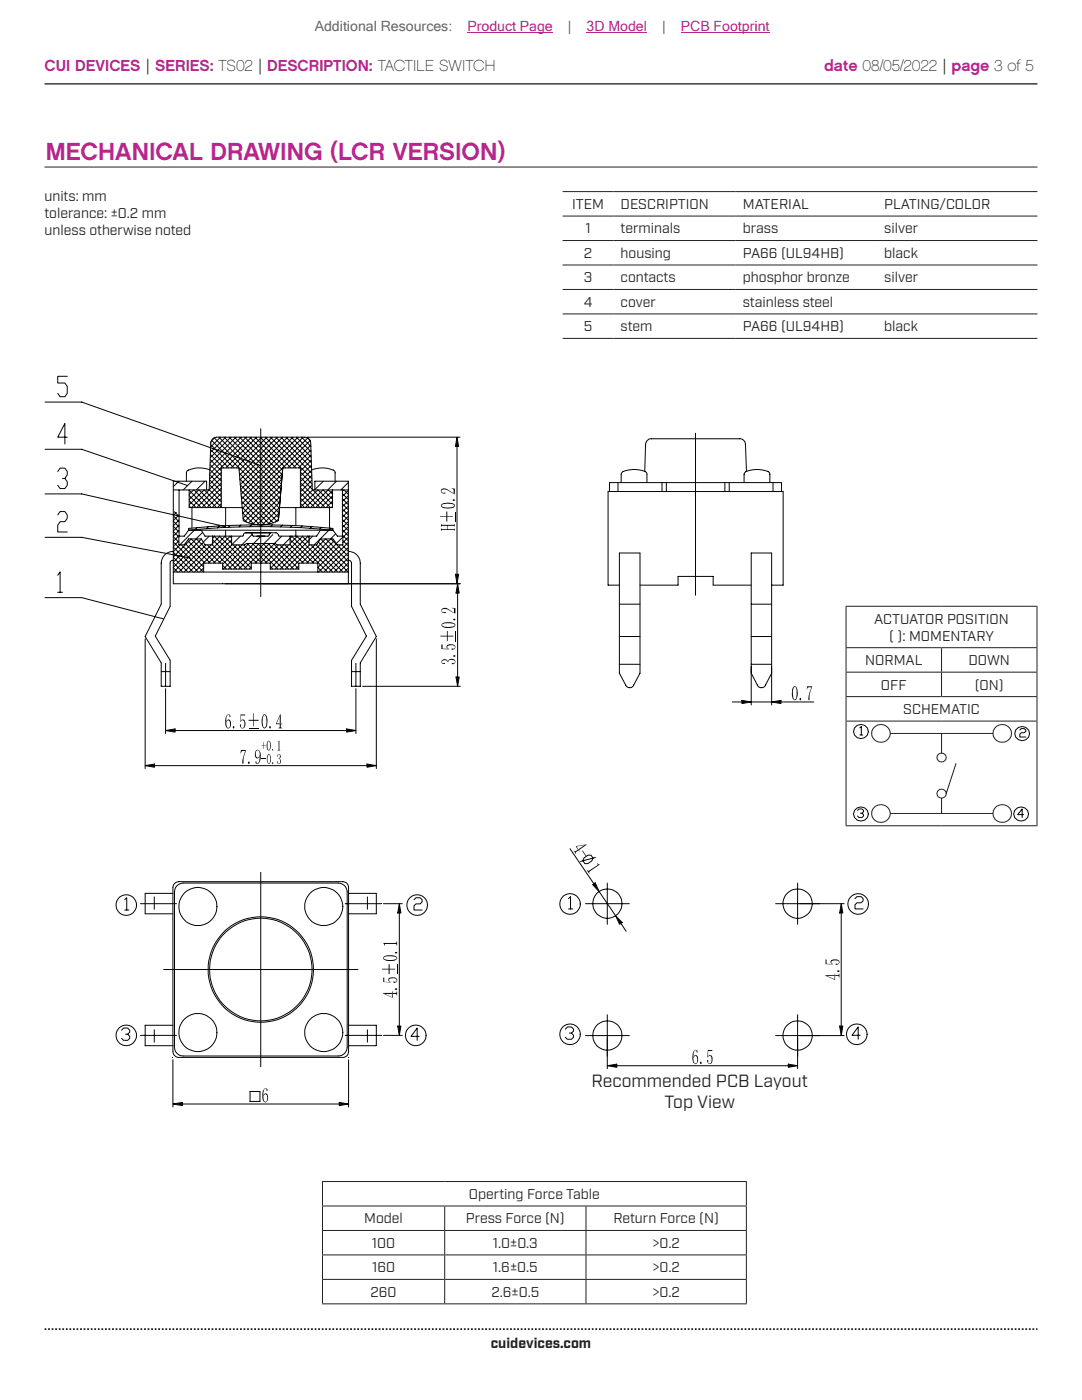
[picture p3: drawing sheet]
<svg xmlns="http://www.w3.org/2000/svg" width="216mm" height="279mm" viewBox="0 0 216 279" stroke-linecap="round" stroke-linejoin="round" font-family="sans-serif">
<path d="M8.9 16.7h198.1" fill="none" stroke="#231f20" stroke-width=".26"/>
<path d="M8.9 265.3h198.1" fill="none" stroke="#231f20" stroke-width=".35" stroke-dasharray=".4 .4 .4 .4 .4 .4" stroke-dashoffset=".7" stroke-linecap="butt"/>
<path d="M28 180.3h7.2M29 182.4h5.5M34.5 211.5v9.4M35.7 211h32.7M69.6 211.5v9.4M36.4 220.3h31.3" fill="none" stroke="#040503" stroke-width=".2"/>
<path d="M34.5 220.3l1.9-.3v.6z" fill="#040503"/>
<path d="M34.5 220.3l1.9-.3v.6z" fill="none" stroke="#040503" stroke-width=".2"/>
<path d="M67.7 220l1.9 .3-1.9 .3z" fill="#040503"/>
<path d="M67.7 220l1.9 .3-1.9 .3z" fill="none" stroke="#040503" stroke-width=".2"/>
<g fill="#040503">
<path d="M52.7 218.3h.3l-.3 .2a1.03 1.03 0 0 0 .3 1.4h-.3l-.3-.6-.1-.6z" fill-rule="evenodd"/>
<path d="M52.7 218.3l.3-.1a1.05 1.05 0 0 1 .1 1.8l-.4-.1h.3a.9 .9 0 0 0 .3-.9 .9 .9 0 0 0-.6-.7z" fill-rule="evenodd"/>
<path d="M52.7 217.3l.3-.1a.78 .78 0 0 0-.5 1v.4l-.2 .1 .2-1.1z" fill-rule="evenodd"/>
<path d="M53 217.2l.3 .1 .1 .4h-.2z" fill-rule="evenodd"/>
</g>
<path d="M128.7 94.1l.1-5.4 .3-.7 .6-.4h18.4l.5 .6 .1 .5 .2 5.4M129.1 94.7v1.6M138.8 86.5v32.3M156.3 98.1v18.7h-2.3M154 110.4v24l-1.3 2.3a.89 .89 0 0 1-.8 .5 .89 .89 0 0 1-.8-.5l-1.2-2.3M29 178.3v4.1M30.8 179v2.5M34.5 177.1v32.8M69.6 177.1v32.8M73.3 179v2.5M75.1 178.3v4.1" fill="none" stroke="#040503" stroke-width=".2"/>
<path d="M154 110.4h-4.1v30.3M149.9 120.6h4.1M149.9 127h4.1M149.9 132.6h4.1M154 133v7.7M146.1 140.1h1.9M149.9 140.1h4.1M155.8 140.1h6.6" fill="none" stroke="#040503" stroke-width=".2"/>
<path d="M148 139.8l1.9 .3-1.9 .3z" fill="#040503"/>
<path d="M148 139.8l1.9 .3-1.9 .3z" fill="none" stroke="#040503" stroke-width=".2"/>
<path d="M154 140.1l1.8-.3v.6z" fill="#040503"/>
<path d="M154 140.1l1.8-.3v.6z" fill="none" stroke="#040503" stroke-width=".2"/>
<g fill="#040503">
<path d="M158.6 137h.2a2.65 2.65 0 0 1 0 2.7l-.2 .1-.2-.1a.56 .56 0 0 0 .5-.7v-1.5z" fill-rule="evenodd"/>
<path d="M158.4 137h.4a1.05 1.05 0 0 0-.6 1.4l.1 .9 .3 .3-.2 .1a2.65 2.65 0 0 1 0-2.7z" fill-rule="evenodd"/>
<path d="M159.6 139.3h.2l.1 .2-.2 .3-.2-.3z" fill-rule="evenodd"/>
<path d="M161.9 137.2l.1-.1-.4 1.4-.1 1.2-.1 .1a3.8 3.8 0 0 1 .5-2.6z" fill-rule="evenodd"/>
<path d="M161.1 137h.9v.1l-.7 .1-.3 .4z" fill-rule="evenodd"/>
</g>
<path d="M121.2 207.1v6.2M123.1 212.7h34.2M159.2 207.1v6.2" fill="none" stroke="#040503" stroke-width=".2"/>
<path d="M121.2 212.7l1.9-.3v.6z" fill="#040503"/>
<path d="M121.2 212.7l1.9-.3v.6z" fill="none" stroke="#040503" stroke-width=".2"/>
<path d="M157.3 212.4l1.9 .3-1.9 .3z" fill="#040503"/>
<path d="M157.3 212.4l1.9 .3-1.9 .3z" fill="none" stroke="#040503" stroke-width=".2"/>
<g fill="#040503">
<path d="M138.1 211.1l.4-.4h.3l-.3 .1a1.03 1.03 0 0 0 .3 1.5 .74 .74 0 0 1-.7-1z" fill-rule="evenodd"/>
<path d="M138.5 210.6h.3a1.08 1.08 0 0 1 0 1.8l-.3-.1h.3a.94 .94 0 0 0-.3-1.7z" fill-rule="evenodd"/>
<path d="M138.5 209.6h.3a.8 .8 0 0 0-.4 .9l-.1 .5-.2 .1 .1-.9z" fill-rule="evenodd"/>
<path d="M138.8 209.5l.3 .1 .1 .3-.1 .2-.1-.5z" fill-rule="evenodd"/>
<path d="M139.7 211.9h.3l-.2 .5-.1-.3z" fill-rule="evenodd"/>
<path d="M141.1 211.6h.2v.4l.3 .3-.3-.1z" fill-rule="evenodd"/>
<path d="M141.7 210.7l.2-.1a1.39 1.39 0 0 1 0 1.7h-.5h.2a1.05 1.05 0 0 0 .1-1.6z" fill-rule="evenodd"/>
<path d="M141.5 210.6h.4l-.5 .1-.2 .3z" fill-rule="evenodd"/>
<path d="M141.2 209.6h.9v.2h-.8l-.1 1.2z" fill-rule="evenodd"/>
</g>
<g fill="none" stroke="#040503" stroke-width=".2">
<path d="M113.7 169.4l4.8 7M121.2 176.2v8.3M116.8 180.3h8.8M123.9 184.3l1 1.6M116.8 206.7h8.8M121.2 202.5v8.3"/>
<circle cx="121.2" cy="180.3" r="2.91"/>
<circle cx="121.2" cy="206.7" r="2.91"/>
</g>
<g fill="#040503">
<path d="M115 168.9l2.1-.3-2.1 .3 .7 1-.1 .1-.2-.3-.4 .3-.1 .4-.4-.6 .2 .1 .6-.4-.4-.6z" fill-rule="evenodd"/>
<path d="M115 168.9l.4 .6 1.2-.8 .5-.1-1.6 1.1z" fill-rule="evenodd"/>
<path d="M116.2 169.8l.1-.1 .7 1.1h-.1z" fill-rule="evenodd"/>
</g>
<path d="M116.5 171.2l.8-.5h.6l.4 .5-.2 .6-.8 .6h-.6l-.4-.6zM118.8 171.1l-3 .8" fill="none" stroke="#040503" stroke-width=".2"/>
<path d="M117.1 173.7l.3 .1 1.8-1.1-.1-.4 .6 .2-2 1.4-.1 .5z" fill-rule="evenodd" fill="#040503"/>
<path d="M119.6 177.9l3.2 4.9" fill="none" stroke="#040503" stroke-width=".2"/>
<path d="M122.8 182.8l1.3 1.3-.5 .4z" fill="#040503"/>
<path d="M122.8 182.8l1.3 1.3-.5 .4z" fill="none" stroke="#040503" stroke-width=".2"/>
<path d="M118.2 176.5l.6-.3 .8 1.7z" fill="#040503"/>
<g fill="none" stroke="#040503" stroke-width=".2">
<path d="M118.2 176.5l.6-.3 .8 1.7zM159.6 180.3h8.8M167.9 182.2v22.6M159.2 202.5v8.3M159.6 206.7h8.8"/>
<circle cx="159.2" cy="206.6" r="2.92"/>
</g>
<path d="M167.9 180.3l.3 1.9h-.7z" fill="#040503"/>
<path d="M167.9 180.3l.3 1.9h-.7z" fill="none" stroke="#040503" stroke-width=".2"/>
<path d="M167.5 204.8h.7l-.3 1.9z" fill="#040503"/>
<path d="M167.5 204.8h.7l-.3 1.9z" fill="none" stroke="#040503" stroke-width=".2"/>
<g fill="#040503">
<path d="M164.7 194.6l1.9 .8v-1.1v.3h.7l.2-.3v.8h-.1l-.1-.3h-.7v.7l-1.9-.8z" fill-rule="evenodd"/>
<path d="M164.7 194.6h1.9v.8v-.6h-1.5z" fill-rule="evenodd"/>
<path d="M167.1 193.7l.4 .1-.2 .2-.3-.2z" fill-rule="evenodd"/>
<path d="M166.7 192.3l.5 .1 .2-.4v.3l-.4 .2h-.3z" fill-rule="evenodd"/>
<path d="M165.8 191.7l.5-.2a.98 .98 0 0 1 1.2 .5l-.1 .3v-.3a1.05 1.05 0 0 0-1.5 0z" fill-rule="evenodd"/>
<path d="M165.8 191.7l.1 .5 .3 .3-.4-.3z" fill-rule="evenodd"/>
<path d="M164.7 191.5h.2v.8l1.3 .2-1.5-.1z" fill-rule="evenodd"/>
</g>
<g fill="none" stroke="#040503" stroke-width=".2">
<path d="M121.3 98.1v18.7h2.3M123.9 94.7v1.6M123.6 110.4h4.1M123.6 132.6h4.1M123.6 127h4.1M123.6 120.6h4.1M159.2 176.2v8.3M154.8 180.3h8.7M154.8 206.7h8.7"/>
<circle cx="159.2" cy="180.3" r="2.92"/>
</g>
<g fill="none" stroke="#040503" stroke-width=".2">
<path d="M121.3 98.1h35M121.6 96.3h34.3M48.4 107l.1-.2a.47 .47 0 0 1 .5-.5h6.1l.3 .2 .3 .5M50.1 106.3l.5 .7h2.9l.5-.7M123.6 110.4v24l1.3 2.3a.86 .86 0 0 0 .7 .6 .86 .86 0 0 0 .8-.6l1.3-2.3v-24M142.3 116.8h7.6M29 127.5v25.9M32.2 120.6l-3.2 6.4 3.2 5.3M34 121l-3 6 3 4.8M75.1 127.5v25.9M30.8 152.8h42.4M24.9 179.6l.4-.4v2.4"/>
<path d="M52 174.1v38.8M82.6 179.6l.4-.4h.8l.4 .4v.4l-.4 .4h-.8l-.4 .4v.8h1.6M24.9 181.6h.8M32.6 193.5h38.8M24.3 205.6l.4-.4h.8l.4 .4v.4l-.4 .4h-.5M25.5 206.4l.4 .4v.4l-.4 .4h-.8l-.4-.4M49.9 217.8h2v2h-2zM83.6 206.8h-1.6l1.2-1.6v2.4"/>
<circle cx="25.2" cy="180.6" r="2.04"/>
<circle cx="83.2" cy="180.6" r="2.06"/>
<circle cx="25.2" cy="206.6" r="2.04"/>
<circle cx="83" cy="206.6" r="2.06"/>
</g>
<path d="M29 152.8l1.8-.3v.6z" fill="#040503"/>
<path d="M29 152.8l1.8-.3v.6z" fill="none" stroke="#040503" stroke-width=".2"/>
<path d="M73.2 152.5l1.9 .3-1.9 .3z" fill="#040503"/>
<path d="M73.2 152.5l1.9 .3-1.9 .3z" fill="none" stroke="#040503" stroke-width=".2"/>
<g fill="#040503">
<path d="M48.9 149.9l.2-.1-.4 1-.2 1.7a3.8 3.8 0 0 1 .4-2.6z" fill-rule="evenodd"/>
<path d="M48.1 149.7l1 .1-.7 .1-.3 .4z" fill-rule="evenodd"/>
<path d="M49.5 152h.3l-.1 .5-.2-.3z" fill-rule="evenodd"/>
<path d="M51 152l.4 .4h-.3z" fill-rule="evenodd"/>
<path d="M51.8 150.9h.2l-.1 .8-.2 .6-.4 .1a.88 .88 0 0 0 .5-1z" fill-rule="evenodd"/>
<path d="M51.4 149.7a.84 .84 0 0 1 .6 1.2h-.2l-.1 .4-.3-.1a.88 .88 0 0 0 0-1.5z" fill-rule="evenodd"/>
<path d="M51 149.9l.2-.2h.5h-.3a.85 .85 0 0 0-.4 .9 .85 .85 0 0 0 .7 .7l-.3 .1a.99 .99 0 0 1-.4-1.5z" fill-rule="evenodd"/>
<path d="M52.6 148.1l.1 .6h.4l-.4 .1v.7l-.1-.7h-.4l.4-.1z" fill-rule="evenodd"/>
<path d="M53.6 147.9a.67 .67 0 0 1 .4 .9l-.1 .7-.1 .3h-.3l.1-.1a1.63 1.63 0 0 0 0-1.8z" fill-rule="evenodd"/>
<path d="M53.5 147.9h.3h-.2a1.86 1.86 0 0 0 0 1.8 .64 .64 0 0 1-.4-.9z" fill-rule="evenodd"/>
<path d="M55.4 148l.3-.2v1.7l.2 .3h-.5l.2-.1v-1.6z" fill-rule="evenodd"/>
<path d="M53.7 150.6a.62 .62 0 0 1 .3 .9l-.1 .7-.2 .3-.2-.1a.84 .84 0 0 0 .4-1.2v-.3z" fill-rule="evenodd"/>
<path d="M53.5 150.5h.3a1.27 1.27 0 0 0-.3 1.6l.2 .3a.64 .64 0 0 1-.4-.9v-.6z" fill-rule="evenodd"/>
<path d="M55.6 150.5a.45 .45 0 0 1 .4 .4 .45 .45 0 0 1-.3 .5 .52 .52 0 0 1 .3 .6 .52 .52 0 0 1-.5 .4 .48 .48 0 0 0 .4-.4 .48 .48 0 0 0-.4-.5 .51 .51 0 0 0 .1-1z" fill-rule="evenodd"/>
<path d="M55.4 150.6l.3-.1h.2l-.4 .1-.1 .4z" fill-rule="evenodd"/>
</g>
<g fill="#040503">
<path d="M54.3 149.5l.2 .1-.1 .2z"/>
<path d="M52.2 151.4h.9v.1h-.9z"/>
<path d="M54.3 152.2h.2v.2h-.2z"/>
<path d="M55.3 152h.2l-.1 .2 .2 .2h-.2z"/>
</g>
<g fill="none" stroke="#040503" stroke-width=".2">
<path d="M13.4 75.1h-1.9v1.3h1.4l.5 .7v1.4l-.5 .7h-.9l-.5-.7M9 80.2h7.3l35.3 12.6M9 89.7h7.3l21.1 7.2M9 98.6h7.3l28.7 6.5M11.5 94.1l.5-.7h.9l.5 .7v.7l-.5 .7h-.4M12.9 95.5l.5 .7v.6l-.5 .7h-.9l-.5-.7M13.4 87.2h-1.9l1.4-2.7v4.1M35.7 96l-1.1 1.1M37.7 99.9l1.4 1.4M37.7 98.9l2.4 2.4M37.7 97.9l3.4 3.4M38.3 96l-1.7 1.8"/>
<path d="M38.6 97.8l-.9 .9M38.7 97.8l3.5 3.5M39.6 97.8l-1.9 1.9M39.7 97.8l3.5 3.5M40.7 97.8l-3 2.9M40.8 97.8l3.4 3.4M40.9 96l-1.7 1.8M41.7 97.8l-3.5 3.5M41.8 96.7l2.4 2.4M41.8 95.8l2.4 2.3M41.9 94.7l2.3 2.4M41.9 93.8a5.3 5.3 0 0 0-4.6 .2l-.1 2"/>
<path d="M41.9 93.7l2.3 2.3M41.9 92.8l2.3 2.2M42 91.8l2.2 2.1M42 90.7l2.6 2.7M42 89.7l3.7 3.7M42.1 88.8l4.6 4.6M42.2 87.9l13.5 13.5M42.7 87.4l13.1 13.1M42.9 87.3l-.8 .8M43.2 87.2h17.7M43.7 87.2l12.2 12.3M44 87.2l-1.9 2"/>
<path d="M44.2 97.4l-3.9 3.9M44.2 98.5l-2.9 2.8M44.2 99.5l-1.9 1.8M44.2 95.4l-2.5 2.3 2.5 2.5M44.2 94.3l-2.4 2.4M44.2 96.4l-4.9 4.9M44.7 87.2l11.3 11.4M45 87.2l-3 3.1M45.7 87.2l10.4 10.4M46.1 87.2l-4.1 4.1M46.8 87.2l9.3 9.4M47.1 87.2l-5.2 5.2"/>
<path d="M47.8 94.5l7.9 7.9M47.8 87.2l8.4 8.5M47.8 95.6l7.8 7.7M48 97.8l6.5 6.5M48.1 87.2l-6.2 6.3M48.1 99l5.6 5.5M48.8 87.2l7.5 7.5M49.1 87.2l-7.2 7.3M49.9 87.2l6.5 6.6M50.2 87.2l-8.4 8.4M50.9 87.2l6.1 6.2M51.2 87.2l-6.1 6.2"/>
<path d="M51.9 87.2l6.1 6.2M52.2 87.2l-6.1 6.2M52.9 87.2l6.2 6.2M53.3 87.2l-6.2 6.2M54 87.2l8.2 8.3M54.3 87.2l-6.6 6.7M55 87.2l7.2 7.3M55.4 87.2l-7.6 7.6M55.9 99l-5.5 5.6M56 97.9l-6.4 6.4M56.1 87.2l6.1 6.2M56.1 96.8l-7.2 7.3"/>
<path d="M56.2 95.6l-7.7 7.8M56.3 94.5l-7.9 7.9M56.4 87.2l-8.5 8.6M57.1 87.2l5 5.1M57.4 87.2l-9.4 9.5 7.3 7.3M58.1 87.2l4 4M58.4 87.2l-10.4 10.5M59.1 87.2l3 3M59.5 87.2l-11.4 11.4M59.9 99.4l1.9 1.9M59.9 98.4l2.9 2.9M59.9 97.3l4 4"/>
<path d="M59.9 96.3l5 5M59.9 95.2l2.4 2.5M59.9 94.2l2.4 2.4M60.2 87.2l1.8 1.9M60.5 87.2l-12.3 12.4M61.3 87.4l.6 .5M61.4 87.4l-13.1 13.1M61.9 87.9l-13.6 13.6M62 89.8l-3.5 3.6M62 88.8l-4.6 4.6M62.1 90.8l-2.6 2.6M62.1 91.8l-2.2 2.2"/>
<path d="M62.2 92.8l-2.3 2.2M62.2 93.8a5.3 5.3 0 0 1 4.6 .2l.1 2M62.2 93.8l-2.3 2.3M62.2 94.8l-2.3 2.3M62.2 95.8l-2.3 2.4M62.3 96.8l-2.4 2.4M62.4 97.8l-2.5 2.4M62.4 97.8l3.6 3.5M63.4 97.8l-3.5 3.5M63.5 97.8l2.8 2.9M64.4 97.8l-3.5 3.5M64.5 97.8l1.8 1.8"/>
<path d="M64.5 96l-1.7 1.7M66.3 98.6l-.8-.8-3.5 3.5M66.3 99l-2.3 2.3M66.3 97.9l-3.3 3.4M66.3 100l-1.2 1.3M67.1 96l-1.7 1.8M68.3 99.6l1.2 1.1M68.3 98.5l1.2 1.2M68.6 97.8l-.3 .2M68.6 97.8l.9 .8M69.5 97.9l-1.2 1.1M69.5 98.9l-1.2 1.2"/>
<path d="M69.5 100l-1.2 1.1M69.5 96.3l-1.5 1.5M9 107.2h7.3l21.6 4.2M11.5 102.8l.5-.7h.9l.5 .7v.6l-.5 .7h-.9l-.5 .7v1.4h1.9M34.6 116.5h34.9M34.6 111.2l3.5-3.6 4.9 4.8M34.6 112.2l4.6-4.6 4.8 4.8M34.6 113.3l.8 .9M34.6 112.3l1.8 1.9M34.6 111.2l2.9 3M34.6 110.2l3.9 4M34.6 109.2l5 5"/>
<path d="M34.6 108.1l6 6.1M34.6 107.1l1.1 1.1M34.6 106.1l1.1 1.1M34.6 105l1.1 1.2M34.6 104l1.1 1.2M34.6 103l1.1 1.2M34.8 102.1l.9 1M35.2 102.3l-.6 .6M35.7 108l-1.1 1.1M35.7 102.7l-1.1 1.2M35.7 103.8l-1.1 1.1M35.7 104.8l-1.1 1.2"/>
<path d="M35.7 105.9l-1.1 1.1M35.7 106.9l-1.1 1.1M35.9 108.7l-1.3 1.4M36.2 108.7l4.4 4.5M37 108.5l3.9 3.9M37.4 107.9l4.5 4.5M37.6 105.5a144.1 144.1 0 0 1 28.8 0M37.7 105.8a143.4 143.4 0 0 1 28.7 0h-28.8M37.7 100.9l.4 .4M38.8 105.8l-2.9 2.9M39.3 105.3l-.4 .4M40.2 107.6l-5.6 5.6"/>
<path d="M40.4 106.2l-1.3 1.4M40.6 108.2l-5.9 6M40.6 113.3l-.8 .9M41.1 108.7l-5.4 5.5M41.4 108.7l4.8 4.9M41.5 105.1l-.3 .4M41.7 107l-1.1 1.2M42.1 108.7l-5.4 5.5M42.4 108.7l4.8 4.9M42.4 107.7l5.9 5.9M42.7 107l6.6 6.6M42.9 107l-.5 .4"/>
<path d="M43.8 105l-.4 .3M43.8 107l6.3 6.4M43.9 107l-1.8 1.7M44.2 100.5l-.8 .8M44.4 112.9l.8 .7M44.8 107l1.4 1.4M44.9 107l-7.2 7.2M45.8 107l.4 .4M45.9 104.9l-.3 .3M45.9 107l-7.1 7.2M46.2 107.8l-4.6 4.6M46.3 108.7l-3.7 3.7"/>
<path d="M46.5 108.7l3.7 3.7M47.3 108.7l-3.7 3.7M47.6 108.7l3.6 3.7M48 107l-1.8 1.7M48.1 104.8l-.4 .3M48.2 100.1l4.6 4.6M48.3 101.2l3.5 3.5M48.4 102.3l2.3 2.3M48.5 103.5l.8 .7M48.5 103.9a7.8 7.8 0 0 0 7 0M48.6 108.7l3.7 3.7M49.2 108.5h5.7"/>
<path d="M49.3 108.5l4 3.9M49.7 108.5l-5.1 5.1M50.1 113.1l-.4 .5M50.2 104.7l-.4 .4M50.3 106.7l-5.9 5.9M50.4 108.5l5.1 5.1M50.7 108.5l-5.1 5.1M51.3 107h1.6M51.4 108.5l5.1 5.1M51.7 108.5l-5.1 5.1M52.1 107l-1.5 1.5M52.3 104.7l-.4 .4"/>
<path d="M52.5 108.5l5.1 5.1M52.7 108.5l-5.1 5.1M53.5 108.5l5.1 5.1M53.8 108.5l-5.1 5.1M53.9 113.1l.5 .5M54.3 104.7l-.3 .4M54.4 106.7l-1.7 1.8M54.5 108.5l5.1 5.1M55.5 108.7l-3.6 3.7M55.6 103.6l-.6 .6M55.7 102.4l-2.2 2.2M55.7 101.3l-3.4 3.4"/>
<path d="M55.8 108.7l3.8 3.8M55.9 100.2l-4.6 4.5M56.2 107l-5.3 5.4M56.3 104.8l-.3 .3M56.9 108.7l3.6 3.7M57.6 108.7l-3.7 3.7M57.9 108.7l3.7 3.7M57.9 107.7l4.7 4.7M58.2 107l7.2 7.2M58.3 104.9l-.3 .3M58.3 107l-5.4 5.4M59.2 107l7.2 7.2"/>
<path d="M59.4 107l-1.5 1.5M59.6 112.9l-.6 .7M59.9 100.4l.9 .9M60.3 105l-.4 .3M60.3 107l1.4 1.4M60.4 107l-6.5 6.5M61.3 107l.4 .4M61.4 107l-6.5 6.6M61.7 107.8l-5.8 5.8M61.8 108.7l-4.9 4.9M62 108.7l5.4 5.5M62.2 105.1l-.3 .3"/>
<path d="M62.4 107l-.7 .7M62.8 108.7l-4.8 4.9M63.1 108.7l5.3 5.5M63.5 108.2l6 6M63.9 107.6l5.6 5.5M64.1 105.3l-.3 .3M65 107.6l-4.8 4.8M65 107.6l4.5 4.5M65.6 105.8l-2.9 2.9M66 107.6l-4.8 4.8M66 105.4l-.3 .3M66 107.6l3.5 3.4"/>
<path d="M66.3 101l-.2 .3M66.7 107.9l-4.5 4.5M67 106.5l-1 1.1M67.1 108.5l-3.8 3.9M67.9 108.7l-4.5 4.6 .9 .9M68.2 108.7l1.3 1.3M68.3 106.8l1.2 1.2M68.3 105.7l1.2 1.2M68.3 104.7l1.2 1.2M68.3 103.7l1.2 1.2M68.3 102.6l1.2 1.2M68.3 101.6l1.2 1.2"/>
<path d="M68.3 100.6l1.2 1.1M68.4 107.2l-1.3 1.3M68.4 107.9l1.1 1.1M69.5 101l-1.2 1.1M69.5 102l-1.2 1.2M69.5 103l-1.2 1.2M69.5 104.1l-1.2 1.2M69.5 105.1l-1.2 1.2M69.5 106.1l-1.1 1.2M69.5 107.2l-1.1 1.1M69.5 108.2l-5.9 6M69.5 109.3l-4.9 4.9"/>
<path d="M69.5 110.3l-3.9 3.9M69.5 111.3l-2.8 2.9M69.5 112.3l-1.8 1.9M69.5 113.4l-.8 .8M33 137.4v9M71 137.4v9M34.9 145.8h34.3M36.6 176.2a1.76 1.76 0 0 0-1.8 1.8M67.5 176.2a1.76 1.76 0 0 1 1.8 1.8M34.8 209a1.76 1.76 0 0 0 1.8 1.7M69.3 209a1.76 1.76 0 0 1-1.8 1.7"/>
<circle cx="52" cy="193.5" r="10.5"/>
</g>
<path d="M33 145.8l1.9-.3v.6z" fill="#040503"/>
<path d="M33 145.8l1.9-.3v.6z" fill="none" stroke="#040503" stroke-width=".2"/>
<path d="M69.2 145.5l1.8 .3-1.8 .3z" fill="#040503"/>
<path d="M69.2 145.5l1.8 .3-1.8 .3z" fill="none" stroke="#040503" stroke-width=".2"/>
<g fill="#040503">
<path d="M45.3 143.7h.3l-.3 .2a1.08 1.08 0 0 0 .2 1.4h-.2l-.3-.5-.1-.7z" fill-rule="evenodd"/>
<path d="M45.3 143.7l.3-.1a1.05 1.05 0 0 1 .1 1.8l-.4-.1 .5-.1 .1-.4a.77 .77 0 0 0-.6-1.1z" fill-rule="evenodd"/>
<path d="M45.3 142.7l.3-.1a.77 .77 0 0 0-.5 .9v.5l-.2 .1 .2-1.2z" fill-rule="evenodd"/>
<path d="M45.6 142.5l.3 .2 .1 .4h-.2z" fill-rule="evenodd"/>
<path d="M47.9 144.6h.2l.1 .6 .2 .1-.4-.1z" fill-rule="evenodd"/>
<path d="M48.4 143.7h.3l.1 .1a1.08 1.08 0 0 1-.4 1.6l-.2-.1h.2a.98 .98 0 0 0 0-1.6z" fill-rule="evenodd"/>
<path d="M48.2 143.6l.5 .1-.5 .1-.2 .3z" fill-rule="evenodd"/>
<path d="M48 142.6h.9v.2h-.8l-.1 1.3z" fill-rule="evenodd"/>
<path d="M50.5 142.3h.1v1.4h1v.2h-1v1.1h-.1v-1.1h-.9v-.2h.9z" fill-rule="evenodd"/>
<path d="M52.8 142.7l.2-.1a2.65 2.65 0 0 1 0 2.7l-.2 .1-.3-.1a.97 .97 0 0 0 .7-1.3l-.1-.9z" fill-rule="evenodd"/>
<path d="M52.5 142.6h.5a1.05 1.05 0 0 0-.6 1.4l.1 .9 .3 .3-.3 .1a2.65 2.65 0 0 1 0-2.7z" fill-rule="evenodd"/>
<path d="M53.8 145h.2l-.1 .4-.2-.2z" fill-rule="evenodd"/>
<path d="M55.9 142.5h.1l-.8 1.9h1.1v.1h-.3l.1 .7 .2 .2h-.8l.3-.2v-.7h-.7z" fill-rule="evenodd"/>
<path d="M56 142.5v1.9h-.8h.6v-1.5z" fill-rule="evenodd"/>
</g>
<g fill="#040503">
<path d="M46.5 145h.2l-.1 .4z"/>
<path d="M49.6 145.3h2v.2h-2z"/>
</g>
<g fill="none" stroke="#040503" stroke-width=".2">
<path d="M34.6 96h6.6v1.8M35.7 97.8v9.2M37.7 97.8v3.5h10.6M43.2 87.2l-.7 .3-.4 .6-.4 9.7h-7.1M9 119.3h7.3M11.5 114.8l.5-.7v4.1M11.5 118.2h1M34.5 110h.1M34.6 111.8l-.4 .1-.2 .5M37.6 105.8l-.8 1.2h-1.1v1.7h1.1l.8-1.1h2.6l.7 1.1h1.5v-1.7M37.6 105.8h2.6l.7 1.2h7.5M37.6 105.5v.3"/>
<path d="M44.2 101.3v-7.9h3.5l.8 10.5M44.9 116.5h47M46.2 107v1.7h2.6l.4-.2M50.1 113.6h-5.7v-1.2h-3.8v1.8M91.3 118.4v16.7M33 132.4v4.6M34 131.8v5.2h-1.8v-4.7M72.4 137h19.5"/>
</g>
<path d="M91.3 116.5l.3 1.9h-.6z" fill="#040503"/>
<path d="M91.3 116.5l.3 1.9h-.6z" fill="none" stroke="#040503" stroke-width=".2"/>
<path d="M91 135.1h.6l-.3 1.9z" fill="#040503"/>
<path d="M91 135.1h.6l-.3 1.9z" fill="none" stroke="#040503" stroke-width=".2"/>
<g fill="#040503">
<path d="M90.2 132.3l.4 .1 .2-.3v.2l-.4 .3-.2-.1z" fill-rule="evenodd"/>
<path d="M88.1 131.8a.79 .79 0 0 1 1.3 .1 .81 .81 0 0 1 .8-.4 .81 .81 0 0 1 .7 .6l-.1 .2v-.2a.71 .71 0 0 0-.7-.4 .71 .71 0 0 0-.6 .5l-.3-.3a.73 .73 0 0 0-1.1 .2z" fill-rule="evenodd"/>
<path d="M88.1 131.8l.1 .5h.6v.2l-.6-.1-.1-.3z" fill-rule="evenodd"/>
<path d="M90.5 130.8h.3v.2h-.3z" fill-rule="evenodd"/>
<path d="M90.1 129.4l.4 .1 .3-.4-.1 .4-.4 .2-.2-.1z" fill-rule="evenodd"/>
<path d="M89.3 128.7l1.1-.1a.5 .5 0 0 1 .4 .3 .5 .5 0 0 1 0 .5v-.3a1.05 1.05 0 0 0-1.5 0l-.1-.3z" fill-rule="evenodd"/>
<path d="M89.2 128.8l.1 .5 .3 .3-.5-.3z" fill-rule="evenodd"/>
<path d="M88.1 128.6h.2v.8l1.3 .2-1.5-.1z" fill-rule="evenodd"/>
</g>
<path d="M90.9 125.9v2" fill="none" stroke="#040503" stroke-width=".2"/>
<g fill="#040503">
<path d="M87.9 126.9h1.3v-1h.1v1h1.2v.1h-1.2v.9h-.1v-.9h-1.3z" fill-rule="evenodd"/>
<path d="M88.1 124.5a2.93 2.93 0 0 1 2.7 0v.5v-.3a2.49 2.49 0 0 0-2.1-.3l-.5 .3z" fill-rule="evenodd"/>
<path d="M88.1 124.5a1.03 1.03 0 0 0 1.4 .6l.9-.1 .4-.3v.3a2.64 2.64 0 0 1-2.7 0z" fill-rule="evenodd"/>
<path d="M90.5 123.5h.3v.2h-.3z" fill-rule="evenodd"/>
<path d="M90.2 121.3l.7 .1v1h-.3l-.1-1z" fill-rule="evenodd"/>
<path d="M88.1 121.6l.2-.2a1.56 1.56 0 0 1 1.8 .6l.5 .4-.2-.2a2.44 2.44 0 0 0-2.1-.6l-.2 .3z" fill-rule="evenodd"/>
<path d="M88.1 121.6l.2 .5 .6 .1v.2a.64 .64 0 0 1-.8-.6z" fill-rule="evenodd"/>
</g>
<path d="M34.6 96v20.5M60.8 87.2l.8 .3 .3 .4 .1 .5M61.3 87.2h30.5M91.2 89.1v25.5M16.3 119.3l16.3 4.2M34 112.4v8.6M34.5 110a2.34 2.34 0 0 0-2.3 2.4v8.2M52.5 116.5h39.3" fill="none" stroke="#040503" stroke-width=".2"/>
<path d="M90.9 114.6h.6l-.3 1.9z" fill="#040503"/>
<path d="M90.9 114.6h.6l-.3 1.9z" fill="none" stroke="#040503" stroke-width=".2"/>
<path d="M91.2 87.2l.3 1.9h-.6z" fill="#040503"/>
<path d="M91.2 87.2l.3 1.9h-.6z" fill="none" stroke="#040503" stroke-width=".2"/>
<g fill="#040503">
<path d="M88 105.5l.2 .1h1.1l.1-.7v.7h1.2l.2-.1v.4l-.2-.1h-2.4l-.2 .1z" fill-rule="evenodd"/>
<path d="M88 104.6l.2 .1h2.4l.2-.1v.5l-.2-.2h-1.2l-.1 .7v-.7h-1.2l-.1 .2z" fill-rule="evenodd"/>
<path d="M87.8 103h1.3v-.9h.2v.9h1.1v.2h-1.1v.9h-.2v-.9h-1.3z" fill-rule="evenodd"/>
<path d="M88.1 100.7a2.64 2.64 0 0 1 2.6 0v.4a1.05 1.05 0 0 0-1.3-.6l-1 .1-.3 .3z" fill-rule="evenodd"/>
<path d="M88.1 100.7v.2a2.29 2.29 0 0 0 2.6 0v.2a2.64 2.64 0 0 1-2.6 0l-.2-.2z" fill-rule="evenodd"/>
<path d="M90.4 99.7l.4 .1-.2 .2-.2-.1z" fill-rule="evenodd"/>
<path d="M90.1 97.5h.7v1.1l-.3-.1v-.7z" fill-rule="evenodd"/>
<path d="M88.1 97.6a2.26 2.26 0 0 1 2 .6l.5 .4-.4-.2a2.31 2.31 0 0 0-2-.6l-.1 .3z" fill-rule="evenodd"/>
<path d="M88 97.7l.2 .6 .2 .1 .5-.1-.1 .2a.68 .68 0 0 1-.9-.5z" fill-rule="evenodd"/>
</g>
<path d="M90.7 102.1h.2v2h-.2z" fill="#040503"/>
<g fill="none" stroke="#040503" stroke-width=".2">
<path d="M52 85.5v33.6M62 88.4l.3 9.4h7.2M62.8 97.8v-1.8h6.7v20.5M66.3 97.8v3.5h-10.6M68.3 97.8v9.2M121.6 96.3v1.8M123.3 96.3v1.8M123.9 94.7l.1-.2a1.07 1.07 0 0 1 .9-.6 5.3 5.3 0 0 1 4.1 .4l.1 .4M132.1 96.3v1.8M133 96.3v1.8M144.6 96.3v1.8M145.5 96.3v1.8"/>
<path d="M148.5 96.3v-1.8a1.07 1.07 0 0 1 1-.6 5.3 5.3 0 0 1 4 .4l.1 2M154.2 96.3v1.8M155.9 96.3v1.8M34.6 114.2h34.9M38.3 101.3v4.1M45 101.3v3.6M45 105.8v1.2M50.1 113.6v-1.2h3.8v1.2h5.7v-1.2h3.8v1.8M55.7 107h7.5l.7-1.2h2.5l.9 1.2h1.1v1.7h-1.1l-.9-1.1h-2.5l-.7 1.1h-1.5v-1.7M57.9 107v1.7h-2.6l-.4-.2M59 101.3v3.6M59 105.8v1.2"/>
<path d="M59.9 101.3v-7.9h-3.5l-.9 10.5M65.8 101.3v4.1M66.4 105.5v.3M69.5 110a2.35 2.35 0 0 1 2.4 2.4v8.2l3.2 6.4-3.2 5.3v4.7h-1.8v-5.2l3-4.8-3-6v-8.6l-.2-.5-.4-.1M127.7 116.8h7.6v-1.8h7v1.8M32.2 134h1.8M70.1 134h1.8M71 132.4v4.6M29 178.3h5.5M34.5 177.1l.1-.5 .4-.4 .7-.2h32.7l.9 .4 .3 .7M34.8 178v31M36.6 176.2h30.9"/>
<path d="M69.3 178v31M69.6 178.3h5.5M68.9 180.3h7.1M69.6 182.4h5.5M76.5 180.3h3.8M79.7 182.2v22.6M34.5 209.9l.1 .5 .4 .4 .7 .2M36.6 210.7h30.9M68.9 206.6h7.1M69.6 209.9l-.3 .7-.7 .4h-.2M69.6 204.6h5.5v4.1h-5.5M73.3 205.5v2.5"/>
<path d="M76.5 206.6h3.8"/>
<circle cx="39.5" cy="180.9" r="3.8"/>
<circle cx="52" cy="193.5" r="10.2"/>
<circle cx="64.6" cy="180.9" r="3.8"/>
<circle cx="39.5" cy="206.1" r="3.8"/>
<circle cx="64.6" cy="206.1" r="3.8"/>
</g>
<path d="M79.7 180.3l.3 1.9h-.6z" fill="#040503"/>
<path d="M79.7 180.3l.3 1.9h-.6z" fill="none" stroke="#040503" stroke-width=".2"/>
<path d="M79.4 204.8h.6l-.3 1.8z" fill="#040503"/>
<path d="M79.4 204.8h.6l-.3 1.8z" fill="none" stroke="#040503" stroke-width=".2"/>
<g fill="#040503">
<path d="M76.4 198.2l1.9 .8v-1.2h.1v.4l.7-.1 .1-.2v.7l-.1-.2h-.7v.7h-.1l-1.9-.8z" fill-rule="evenodd"/>
<path d="M76.4 198.2h1.9v.8v-.6h-1.5z" fill-rule="evenodd"/>
<path d="M78.8 197.3l.2-.1 .3 .2-.5 .1z" fill-rule="evenodd"/>
<path d="M78.5 195.9h.4l.3-.3v.3l-.4 .2h-.3z" fill-rule="evenodd"/>
<path d="M77.7 195.2l.3-.1a.98 .98 0 0 1 1.3 .5l-.1 .3a.63 .63 0 0 0-.9-.7l-.5 .1-.2 .3-.1-.3z" fill-rule="evenodd"/>
<path d="M77.5 195.3l.2 .5 .2 .3-.4-.4z" fill-rule="evenodd"/>
<path d="M76.5 195.1h.2v.8l1.2 .2-1.4-.1z" fill-rule="evenodd"/>
<path d="M76.2 193.3h1.3v-.9h.2v.9h1.1v.2h-1.1v.9h-.2v-.9h-1.3z" fill-rule="evenodd"/>
<path d="M76.5 191a2.77 2.77 0 0 1 2.7 0l.1 .2-.1 .2-.2-.4a3.7 3.7 0 0 0-2.4 .1v.1z" fill-rule="evenodd"/>
<path d="M76.5 191a1.05 1.05 0 0 0 1.4 .6l.9-.1 .3-.3 .1 .2a2.64 2.64 0 0 1-2.7 0z" fill-rule="evenodd"/>
<path d="M76.4 188.2h2.5l.2-.1v-.2h.1v.8h-.1v-.3h-.2h-2.1v.3h-.1z" fill-rule="evenodd"/>
</g>
<g fill="#040503">
<path d="M79.2 192.4h.2v2h-.2z"/>
<path d="M78.8 190l.5 .1-.5 .1z"/>
</g>
<g fill="none" stroke="#040503" stroke-width=".2">
<path d="M113.4 179.3l.4-.4v2.5M170.6 179.3l.4-.4h.8l.4 .4v.5l-.4 .4h-.8l-.4 .4v.8h1.6M113.4 181.4h.9M28 206.6h7.2M30.8 205.5v2.5M34.5 204.6h-5.5v4.1h5.5M112.8 205.4l.4-.4h.8l.4 .4v.4l-.4 .4h-.4M114 206.2l.4 .4v.4l-.4 .4h-.8l-.4-.4M171.6 206.6h-1.6l1.2-1.6v2.4"/>
<circle cx="113.7" cy="180.4" r="2.04"/>
<circle cx="171.2" cy="180.4" r="2.06"/>
<circle cx="113.7" cy="206.4" r="2.04"/>
<circle cx="171" cy="206.4" r="2.06"/>
</g>
<g fill="none" stroke="#231f20" stroke-width=".2">
<path d="M8.9 33.3h198.1M112.3 38.2h94.7M112.3 43.1h94.7M112.3 48h94.7M112.3 52.9h94.7M112.3 57.8h94.7M112.3 62.7h94.7M112.3 67.5h94.7M168.7 121h38.3M168.7 129.3h38.3M168.7 134.1h38.3M168.7 139h38.3"/>
<path d="M168.8 121.1v8.1M168.8 129.3v4.8M168.8 134.2v4.7M168.8 139.1v4.7M187.9 129.3v4.8M187.9 134.2v4.7M206.9 121.1v8.1M206.9 129.3v4.8M206.9 134.2v4.7M206.9 139.1v4.7M168.7 143.9h38.3M168.8 144v20.7"/>
<path d="M177.6 146.4h20.5M187.9 146.4v3.9M187.9 159.3v3M190.8 152.3l-2 6.1M206.9 144v20.7M168.7 164.8h38.3M177.6 162.3h20.5M64.3 235.8h84.7M64.4 235.9v4.7M148.9 235.9v4.7M64.3 240.7h84.7M64.3 245.6h84.7"/>
<path d="M64.3 250.4h84.7M64.3 255.3h84.7M64.4 240.8v4.7M64.4 245.7v4.7M64.4 250.5v4.7M64.4 255.4v4.7M88.7 240.8v4.7M88.7 245.7v4.7M88.7 250.5v4.7M88.7 255.4v4.7M116.9 240.8v4.7M116.9 245.7v4.7"/>
<path d="M116.9 250.5v4.7M116.9 255.4v4.7M148.9 240.8v4.7M148.9 245.7v4.7M148.9 250.5v4.7M148.9 255.4v4.7M64.3 260.2h84.7"/>
<circle cx="175.8" cy="146.4" r="1.83"/>
<circle cx="187.9" cy="158.4" r=".92"/>
<circle cx="187.9" cy="151.2" r=".91"/>
<circle cx="200" cy="146.4" r="1.82"/>
<circle cx="175.8" cy="162.4" r="1.82"/>
<circle cx="200" cy="162.4" r="1.81"/>
</g>
<g fill="none" stroke="#050504" stroke-width=".2">
<path d="M171.6 145.3l.3-.3v1.7M171.6 146.7h.6M203.5 145.7l.3-.3h.6l.3 .3v.3l-.3 .2h-.6l-.3 .3v.6h1.2M171.1 161.7l.3-.3h.6l.3 .3v.3l-.3 .3h-.3M172 162.3l.3 .3v.3l-.3 .2h-.6l-.3-.2M204.3 162.6h-1.2l.9-1.2v1.7"/>
<circle cx="171.8" cy="146" r="1.46"/>
<circle cx="204" cy="146.4" r="1.45"/>
<circle cx="171.8" cy="162.5" r="1.45"/>
<circle cx="203.8" cy="162.5" r="1.44"/>
</g>
<path d="M93.3 6.5h17M117.1 6.5h12M135.8 6.5h17.8" fill="none" stroke="#bd238f" stroke-width=".2"/>
<text font-size="4.9" fill="#bd238f" x="9.1" y="31.9">MECHANICAL DRAWING (LCR VERSION)</text>
<g font-size="3.5" fill="#231f20">
<text x="118.1" y="217">Recommended PCB Layout</text>
<text x="132.6" y="221.2">Top View</text>
</g>
<g font-size="3.2" fill="#bd238f">
<text x="8.9" y="14.3">CUI DEVICES | SERIES: TS02 | DESCRIPTION: TACTILE SWITCH</text>
<text x="164.4" y="14.3">date 08/05/2022 | page 3 of 5</text>
</g>
<g font-size="2.8" fill="#63676b">
<text x="62.8" y="6.1">Additional Resources:</text>
<text x="113.3" y="6.1">|</text>
<text x="132.1" y="6.1">|</text>
</g>
<g font-size="2.8" fill="#bd238f">
<text x="93.3" y="6.1">Product Page</text>
<text x="117.1" y="6.1">3D Model</text>
<text x="135.8" y="6.1">PCB Footprint</text>
</g>
<g font-size="2.8" fill="#231f20">
<text x="8.9" y="40.2">units: mm</text>
<text x="114.2" y="41.7">ITEM</text>
<text x="123.8" y="41.7">DESCRIPTION</text>
<text x="148.2" y="41.7">MATERIAL</text>
<text x="176.4" y="41.7">PLATING/COLOR</text>
<text x="8.9" y="43.6">tolerance: ±0.2 mm</text>
<text x="8.9" y="47">unless otherwise noted</text>
<text x="116.8" y="46.6">1</text>
<text x="123.8" y="46.6">terminals</text>
<text x="148.2" y="46.6">brass</text>
<text x="176.4" y="46.6">silver</text>
<text x="116.5" y="51.5">2</text>
<text x="123.8" y="51.5">housing</text>
<text x="148.2" y="51.5">PA66 (UL94HB)</text>
<text x="176.4" y="51.5">black</text>
<text x="116.5" y="56.4">3</text>
<text x="123.8" y="56.4">contacts</text>
<text x="148.2" y="56.4">phosphor bronze</text>
<text x="176.4" y="56.4">silver</text>
<text x="116.5" y="61.2">4</text>
<text x="123.8" y="61.2">cover</text>
<text x="148.2" y="61.2">stainless steel</text>
<text x="116.5" y="66.1">5</text>
<text x="123.8" y="66.1">stem</text>
<text x="148.2" y="66.1">PA66 (UL94HB)</text>
<text x="176.4" y="66.1">black</text>
<text x="174.4" y="124.5">ACTUATOR POSITION</text>
<text x="177.4" y="127.9">( ): MOMENTARY</text>
<text x="172.6" y="132.7">NORMAL</text>
<text x="175.8" y="137.6">OFF</text>
<text x="193.3" y="132.7">DOWN</text>
<text x="194.5" y="137.6">(ON)</text>
<text x="180.2" y="142.5">SCHEMATIC</text>
<text x="93.6" y="239.3">Operting Force Table</text>
<text x="72.7" y="244.2">Model</text>
<text x="93" y="244.2">Press Force (N)</text>
<text x="122.4" y="244.2">Return Force (N)</text>
<text x="74.2" y="249">100</text>
<text x="98.3" y="249">1.0±0.3</text>
<text x="130.2" y="249">&gt;0.2</text>
<text x="74.3" y="253.9">160</text>
<text x="98.4" y="253.9">1.6±0.5</text>
<text x="130.2" y="253.9">&gt;0.2</text>
<text x="73.9" y="258.8">260</text>
<text x="98.1" y="258.8">2.6±0.5</text>
<text x="130.2" y="258.8">&gt;0.2</text>
<text x="97.9" y="269">cuidevices.com</text>
</g>
</svg>
